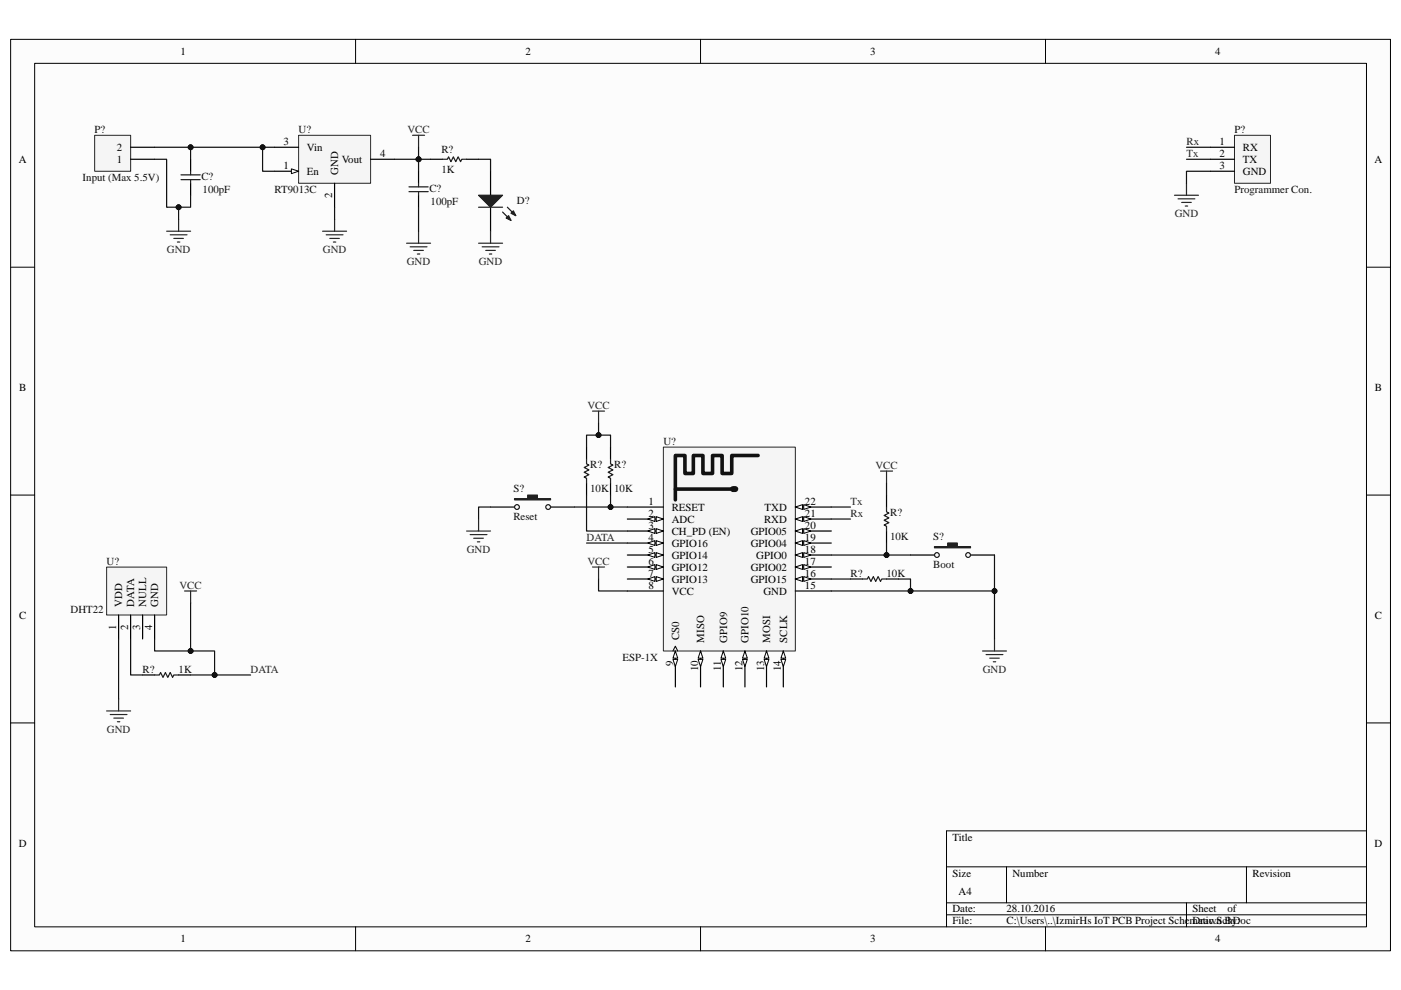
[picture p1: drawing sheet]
<svg xmlns="http://www.w3.org/2000/svg" width="297mm" height="210mm" viewBox="0 0 297 210" stroke-linecap="round" stroke-linejoin="round" font-family="sans-serif">
<path d="M2.3 8.4h292.5v193.2h-292.5z" fill="#fcfcfc"/>
<path d="M2.3 8.3h292.5v193.3h-292.5z" fill="none" stroke="#000" stroke-width=".21"/>
<path d="M7.4 13.4h282.3v183.1h-282.3z" fill="#fcfcfc"/>
<g fill="none" stroke="#000" stroke-width=".21">
<path d="M7.3 13.4h282.4v183.1h-282.4zM75.4 8.3v5.1M148.5 8.3v5.1M221.7 8.3v5.1M2.3 56.7h5M289.7 56.7h5.1M2.3 105h5M289.7 105h5.1M2.3 153.3h5M289.7 153.3h5.1M289.7 176.2h-89v20.3M75.4 196.5v5.1"/>
<path d="M148.5 196.5v5.1M200.7 183.8h89M200.7 191.4h89M200.7 194h89M213.4 183.8v7.6M221.7 196.5v5.1M251.6 191.4v5.1M264.3 183.8v7.6"/>
</g>
<path d="M140.7 94.8h27.9v43.2h-27.9z" fill="#f5f5f5"/>
<path d="M140.6 94.8h28v43.2h-28z" fill="none" stroke="#262626" stroke-width=".21"/>
<path d="M133 125.3h7.6M133 122.8h7.6" fill="none" stroke="#000" stroke-width=".25"/>
<path d="M139.1 122.3l1.5 .5-1.5 .5z" fill="#fcfcfc"/>
<path d="M139.1 122.3l1.5 .5-1.5 .5z" fill="none" stroke="#000" stroke-width=".21"/>
<path d="M137.3 122.8l1.6-.5v1z" fill="#fcfcfc"/>
<path d="M137.3 122.8l1.6-.5v1z" fill="none" stroke="#000" stroke-width=".21"/>
<path d="M133 120.2h7.6" fill="none" stroke="#000" stroke-width=".25"/>
<path d="M139.1 119.7l1.5 .5-1.5 .5z" fill="#fcfcfc"/>
<path d="M139.1 119.7l1.5 .5-1.5 .5z" fill="none" stroke="#000" stroke-width=".21"/>
<path d="M137.3 120.2l1.6-.5v1z" fill="#fcfcfc"/>
<path d="M137.3 120.2l1.6-.5v1z" fill="none" stroke="#000" stroke-width=".21"/>
<path d="M133 117.7h7.6" fill="none" stroke="#000" stroke-width=".25"/>
<path d="M139.1 117.2l1.5 .5-1.5 .5z" fill="#fcfcfc"/>
<path d="M139.1 117.2l1.5 .5-1.5 .5z" fill="none" stroke="#000" stroke-width=".21"/>
<path d="M137.3 117.7l1.6-.5v1z" fill="#fcfcfc"/>
<path d="M137.3 117.7l1.6-.5v1z" fill="none" stroke="#000" stroke-width=".21"/>
<path d="M133 115.1h7.6" fill="none" stroke="#000" stroke-width=".25"/>
<path d="M139.1 114.6l1.5 .5-1.5 .5z" fill="#fcfcfc"/>
<path d="M139.1 114.6l1.5 .5-1.5 .5z" fill="none" stroke="#000" stroke-width=".21"/>
<path d="M137.3 115.1l1.6-.5v1z" fill="#fcfcfc"/>
<path d="M137.3 115.1l1.6-.5v1z" fill="none" stroke="#000" stroke-width=".21"/>
<path d="M133 112.6h7.6" fill="none" stroke="#000" stroke-width=".25"/>
<path d="M139.1 112.1l1.5 .5-1.5 .5z" fill="#fcfcfc"/>
<path d="M139.1 112.1l1.5 .5-1.5 .5z" fill="none" stroke="#000" stroke-width=".21"/>
<path d="M137.3 112.6l1.6-.5v1z" fill="#fcfcfc"/>
<path d="M137.3 112.6l1.6-.5v1z" fill="none" stroke="#000" stroke-width=".21"/>
<path d="M133 110.1h7.6" fill="none" stroke="#000" stroke-width=".25"/>
<path d="M139.1 109.5l1.5 .6-1.5 .5z" fill="#fcfcfc"/>
<path d="M139.1 109.5l1.5 .6-1.5 .5z" fill="none" stroke="#000" stroke-width=".21"/>
<path d="M137.3 110.1l1.6-.6v1.1z" fill="#fcfcfc"/>
<path d="M137.3 110.1l1.6-.6v1.1z" fill="none" stroke="#000" stroke-width=".21"/>
<path d="M133 107.5h7.6M168.6 125.3h7.7M168.6 122.8h7.7" fill="none" stroke="#000" stroke-width=".25"/>
<path d="M168.6 122.8l1.5-.5v1z" fill="#fcfcfc"/>
<path d="M168.6 122.8l1.5-.5v1z" fill="none" stroke="#000" stroke-width=".21"/>
<path d="M170.4 122.3l1.5 .5-1.5 .5z" fill="#fcfcfc"/>
<path d="M170.4 122.3l1.5 .5-1.5 .5z" fill="none" stroke="#000" stroke-width=".21"/>
<path d="M168.6 120.2h7.7" fill="none" stroke="#000" stroke-width=".25"/>
<path d="M168.6 120.2l1.5-.5v1z" fill="#fcfcfc"/>
<path d="M168.6 120.2l1.5-.5v1z" fill="none" stroke="#000" stroke-width=".21"/>
<path d="M170.4 119.7l1.5 .5-1.5 .5z" fill="#fcfcfc"/>
<path d="M170.4 119.7l1.5 .5-1.5 .5z" fill="none" stroke="#000" stroke-width=".21"/>
<path d="M168.6 117.7h7.7" fill="none" stroke="#000" stroke-width=".25"/>
<path d="M168.6 117.7l1.5-.5v1z" fill="#fcfcfc"/>
<path d="M168.6 117.7l1.5-.5v1z" fill="none" stroke="#000" stroke-width=".21"/>
<path d="M170.4 117.2l1.5 .5-1.5 .5z" fill="#fcfcfc"/>
<path d="M170.4 117.2l1.5 .5-1.5 .5z" fill="none" stroke="#000" stroke-width=".21"/>
<path d="M168.6 115.1h7.7" fill="none" stroke="#000" stroke-width=".25"/>
<path d="M168.6 115.1l1.5-.5v1z" fill="#fcfcfc"/>
<path d="M168.6 115.1l1.5-.5v1z" fill="none" stroke="#000" stroke-width=".21"/>
<path d="M170.4 114.6l1.5 .5-1.5 .5z" fill="#fcfcfc"/>
<path d="M170.4 114.6l1.5 .5-1.5 .5z" fill="none" stroke="#000" stroke-width=".21"/>
<path d="M168.6 112.6h7.7" fill="none" stroke="#000" stroke-width=".25"/>
<path d="M168.6 112.6l1.5-.5v1z" fill="#fcfcfc"/>
<path d="M168.6 112.6l1.5-.5v1z" fill="none" stroke="#000" stroke-width=".21"/>
<path d="M170.4 112.1l1.5 .5-1.5 .5z" fill="#fcfcfc"/>
<path d="M170.4 112.1l1.5 .5-1.5 .5z" fill="none" stroke="#000" stroke-width=".21"/>
<path d="M168.6 110.1h7.7" fill="none" stroke="#000" stroke-width=".25"/>
<path d="M168.6 110.1l1.5-.6v1.1z" fill="#fcfcfc"/>
<path d="M168.6 110.1l1.5-.6v1.1z" fill="none" stroke="#000" stroke-width=".21"/>
<path d="M170.4 109.5l1.5 .6-1.5 .5z" fill="#fcfcfc"/>
<path d="M170.4 109.5l1.5 .6-1.5 .5z" fill="none" stroke="#000" stroke-width=".21"/>
<path d="M168.6 107.5h7.7" fill="none" stroke="#000" stroke-width=".25"/>
<path d="M168.6 107.5l1.5-.5v1z" fill="#fcfcfc"/>
<path d="M168.6 107.5l1.5-.5v1z" fill="none" stroke="#000" stroke-width=".21"/>
<path d="M170.4 107l1.5 .5-1.5 .5z" fill="#fcfcfc"/>
<path d="M170.4 107l1.5 .5-1.5 .5zM142.7 138l.5-1 .5 1" fill="none" stroke="#000" stroke-width=".21"/>
<path d="M160.7 96.6h-5.6v3.8h-2v-3.8h-2v3.8h-2.1v-3.8h-2v3.8h-1.8v-3.8h-2v9.4M143.2 103.7h12.2" fill="none" stroke="#131313" stroke-width=".76"/>
<path d="M155.4 103.7h.5" fill="none" stroke="#131313" stroke-width="1.3"/>
<path d="M143.2 138v7.6" fill="none" stroke="#000" stroke-width=".25"/>
<path d="M143.2 138l.5 1.5h-1z" fill="#fcfcfc"/>
<path d="M143.2 138l.5 1.5h-1z" fill="none" stroke="#000" stroke-width=".21"/>
<path d="M142.7 139.8h1l-.5 1.5z" fill="#fcfcfc"/>
<path d="M142.7 139.8h1l-.5 1.5z" fill="none" stroke="#000" stroke-width=".21"/>
<path d="M162.5 138v7.6" fill="none" stroke="#000" stroke-width=".25"/>
<path d="M162.5 138l.5 1.5h-1z" fill="#fcfcfc"/>
<path d="M162.5 138l.5 1.5h-1z" fill="none" stroke="#000" stroke-width=".21"/>
<path d="M162 139.8h1l-.5 1.5z" fill="#fcfcfc"/>
<path d="M162 139.8h1l-.5 1.5z" fill="none" stroke="#000" stroke-width=".21"/>
<path d="M148.5 138v7.6" fill="none" stroke="#000" stroke-width=".25"/>
<path d="M148.5 138l.5 1.5h-1z" fill="#fcfcfc"/>
<path d="M148.5 138l.5 1.5h-1z" fill="none" stroke="#000" stroke-width=".21"/>
<path d="M148 139.8h1l-.5 1.5z" fill="#fcfcfc"/>
<path d="M148 139.8h1l-.5 1.5z" fill="none" stroke="#000" stroke-width=".21"/>
<path d="M153.4 138v7.6" fill="none" stroke="#000" stroke-width=".25"/>
<path d="M153.4 138l.5 1.5h-1z" fill="#fcfcfc"/>
<path d="M153.4 138l.5 1.5h-1z" fill="none" stroke="#000" stroke-width=".21"/>
<path d="M152.9 139.8h1l-.5 1.5z" fill="#fcfcfc"/>
<path d="M152.9 139.8h1l-.5 1.5z" fill="none" stroke="#000" stroke-width=".21"/>
<path d="M157.9 138v7.6" fill="none" stroke="#000" stroke-width=".25"/>
<path d="M157.9 138l.5 1.5h-1z" fill="#fcfcfc"/>
<path d="M157.9 138l.5 1.5h-1z" fill="none" stroke="#000" stroke-width=".21"/>
<path d="M157.4 139.8h1l-.5 1.5z" fill="#fcfcfc"/>
<path d="M157.4 139.8h1l-.5 1.5z" fill="none" stroke="#000" stroke-width=".21"/>
<path d="M166.1 138v7.6" fill="none" stroke="#000" stroke-width=".25"/>
<path d="M166.1 138l.5 1.5h-1z" fill="#fcfcfc"/>
<path d="M166.1 138l.5 1.5h-1z" fill="none" stroke="#000" stroke-width=".21"/>
<path d="M165.6 139.8h1l-.5 1.5z" fill="#fcfcfc"/>
<path d="M165.6 139.8h1l-.5 1.5z" fill="none" stroke="#000" stroke-width=".21"/>
<path d="M20.1 28.7h7.6v7.6h-7.6z" fill="#f5f5f5"/>
<path d="M20.1 28.7h7.6v7.6h-7.6z" fill="none" stroke="#262626" stroke-width=".21"/>
<path d="M27.7 33.8h5.1M27.7 31.2h5.1" fill="none" stroke="#000" stroke-width=".25"/>
<path d="M35.3 49h5.1M36.1 49.8h3.6M36.8 50.6h2.1M37.6 51.3h.5M37.9 46.5v2.5" fill="none" stroke="#262626" stroke-width=".25"/>
<path d="M63.3 28.7h15.3v10.2h-15.3z" fill="#f5f5f5"/>
<path d="M63.3 28.7h15.3v10.2h-15.3z" fill="none" stroke="#262626" stroke-width=".21"/>
<path d="M58.2 31.2h5.1M58.2 36.3h5.1M78.6 33.8h5.1" fill="none" stroke="#000" stroke-width=".25"/>
<path d="M61.8 35.8l1.5 .5-1.5 .5z" fill="#fcfcfc"/>
<path d="M61.8 35.8l1.5 .5-1.5 .5z" fill="none" stroke="#000" stroke-width=".21"/>
<g fill="none" stroke="#000" stroke-width=".25">
<path d="M40.4 33.8v2.5M40.4 38.9v2.5M70.9 38.9v5M88.7 36.3v2.6M88.7 41.4v2.5M124.4 94.8v2.5M129.4 94.8v2.5M124.4 102.4v2.6M129.4 102.4v2.6M193 117.7h5.1M205.8 117.7h5.1M180.3 122.8h2.6"/>
<path d="M188 122.8h2.5"/>
</g>
<g fill="none" stroke="#262626" stroke-width=".25">
<path d="M87.5 28.7h2.5M88.7 28.7v2.5M68.4 49h5.1M69.2 49.8h3.5M69.9 50.6h2.1M70.7 51.3h.5M70.9 46.5v2.5M86.2 51.6h5.1M87 52.3h3.5M87.7 53.1h2.1M88.5 53.9h.5M88.7 49v2.6"/>
<path d="M125.6 87.2h2.6M126.9 87.2v2.5"/>
</g>
<path d="M38.4 37.1h4M38.4 38.1h4M40.4 36.3v.8M40.4 38.1v.8M86.7 39.6h4.1M88.7 38.9v.7M86.7 40.6h4.1M88.7 40.6v.8M124.4 97.3v1.1l.5 .2-1 .5 1 .5-1 .5 1 .5-1 .5 .5 .3v1M129.4 97.3v1.1l.6 .2-1.1 .5 1.1 .5-1.1 .5 1.1 .5-1.1 .5 .5 .3v1M182.9 122.8h1l.2-.5 .6 1 .5-1 .5 1 .5-1 .5 1 .2-.5h1.1" fill="none" stroke="#1c1c1c" stroke-width=".25"/>
<path d="M198.1 115.9h2.8v-.8h2.1v.8h2.8v.3h-7.7z" fill-rule="evenodd" fill="#1c1c1c"/>
<g fill="none" stroke="#1c1c1c" stroke-width=".25">
<path d="M188 107.5v1l.5 .3-1.1 .5 1.1 .5-1.1 .5 1.1 .5-1.1 .5 .6 .3v1M198.1 115.9h2.8v-.8h2.1v.8h2.8v.3h-7.7z"/>
<circle cx="198.6" cy="117.7" r=".51"/>
<circle cx="205.3" cy="117.7" r=".51"/>
</g>
<path d="M104 107.5h5.1M116.7 107.5h5.1M188 105v2.5M188 112.6v2.5" fill="none" stroke="#000" stroke-width=".25"/>
<path d="M186.7 99.9h2.5M188 99.9v2.5M208.3 138h5.1M209.1 138.8h3.5M209.8 139.5h2.1M210.9 135.5v2.5M210.6 140.3h.5" fill="none" stroke="#262626" stroke-width=".25"/>
<path d="M109.1 105.7h2.8v-.7h2v.7h2.8v.3h-7.6z" fill-rule="evenodd" fill="#1c1c1c"/>
<g fill="none" stroke="#1c1c1c" stroke-width=".25">
<path d="M109.1 105.7h2.8v-.7h2v.7h2.8v.3h-7.6z"/>
<circle cx="109.6" cy="107.5" r=".51"/>
<circle cx="116.2" cy="107.5" r=".51"/>
</g>
<path d="M98.9 112.6h5.1M99.7 113.4h3.5M100.4 114.1h2.1M101.2 114.9h.5M101.5 110.1v2.5" fill="none" stroke="#262626" stroke-width=".25"/>
<path d="M261.7 28.7h7.7v10.2h-7.7z" fill="#f5f5f5"/>
<path d="M261.7 28.7h7.7v10.2h-7.7z" fill="none" stroke="#262626" stroke-width=".21"/>
<path d="M256.6 31.2h5.1M256.6 33.8h5.1M256.6 36.3h5.1" fill="none" stroke="#000" stroke-width=".25"/>
<path d="M251.6 38.9v2.5M249 41.4h5.1M249.8 42.2h3.5M250.5 42.9h2.1M251.3 43.7h.5" fill="none" stroke="#262626" stroke-width=".25"/>
<path d="M22.6 120.2h12.7v10.2h-12.7z" fill="#f5f5f5"/>
<path d="M22.6 120.2h12.7v10.2h-12.7z" fill="none" stroke="#262626" stroke-width=".21"/>
<path d="M104 36.3v5.1M104 43.9v5.1M25.1 130.4v5.1M27.7 130.4v5.1M30.2 130.4v5.1M32.8 130.4v5.1M30.2 143.1h2.6M37.9 143.1h2.5" fill="none" stroke="#000" stroke-width=".25"/>
<path d="M32.8 143.1h1l.2-.5 .6 1 .5-1 .5 1 .5-1 .5 1 .2-.5h1.1" fill="none" stroke="#1c1c1c" stroke-width=".25"/>
<path d="M39.1 125.3h2.6M40.4 125.3v2.6M22.6 150.7h5.1M23.4 151.5h3.5M24.1 152.3h2.1M24.9 153h.5M25.1 148.2v2.5" fill="none" stroke="#262626" stroke-width=".25"/>
<path d="M101.5 41.4h5.1l-2.6 2.5z" fill="#1c1c1c"/>
<path d="M101.5 41.4h5.1l-2.6 2.5zM106.6 45l1.7 1.7M107.6 43.9l1.7 1.8" fill="none" stroke="#1c1c1c" stroke-width=".25"/>
<path d="M107.8 45.7l.5 1-1-.5z" fill="#1c1c1c"/>
<path d="M107.8 45.7l.5 1-1-.5z" fill="none" stroke="#1c1c1c" stroke-width=".25"/>
<path d="M108.3 45.2l.5-.5 .5 1z" fill="#1c1c1c"/>
<path d="M93.8 33.8h1.1l.2-.5 .5 1 .5-1 .5 1 .5-1 .6 1 .2-.5h1M101.5 43.9h5.1M108.3 45.2l.5-.5 .5 1z" fill="none" stroke="#1c1c1c" stroke-width=".25"/>
<path d="M91.3 33.8h2.5M98.9 33.8h2.6" fill="none" stroke="#000" stroke-width=".25"/>
<path d="M101.5 51.6h5.1M102.2 52.3h3.6M103 53.1h2M103.8 53.9h.5M104 49v2.6" fill="none" stroke="#262626" stroke-width=".25"/>
<path d="M37.9 43.9v2.6M70.9 43.9v2.6" fill="none" stroke="#0e0e0e" stroke-width=".25"/>
<circle cx="37.9" cy="43.9" r=".51" fill="#0e0e0e"/>
<circle cx="37.9" cy="43.9" r=".51" fill="none" stroke="#0e0e0e" stroke-width=".21"/>
<path d="M129.4 105v2.5h3.6M176.3 107.5h4M176.3 110.1h4M176.3 122.8h4" fill="none" stroke="#0e0e0e" stroke-width=".25"/>
<circle cx="129.4" cy="107.5" r=".51" fill="#0e0e0e"/>
<circle cx="129.4" cy="107.5" r=".51" fill="none" stroke="#0e0e0e" stroke-width=".21"/>
<path d="M104 107.5h-2.5v2.6M121.8 107.5h7.6M124.4 105v7.6h8.6" fill="none" stroke="#0e0e0e" stroke-width=".25"/>
<circle cx="129.4" cy="107.5" r=".51" fill="#0e0e0e"/>
<circle cx="129.4" cy="107.5" r=".51" fill="none" stroke="#0e0e0e" stroke-width=".21"/>
<path d="M251.6 31.2h5M251.6 33.8h5M256.6 36.3h-5v2.6M40.4 127.9v10.1h-7.6v-2.5" fill="none" stroke="#0e0e0e" stroke-width=".25"/>
<circle cx="40.4" cy="138" r=".51" fill="#0e0e0e"/>
<circle cx="40.4" cy="138" r=".51" fill="none" stroke="#0e0e0e" stroke-width=".21"/>
<path d="M88.7 31.2v5.1M25.1 135.5v12.7" fill="none" stroke="#0e0e0e" stroke-width=".25"/>
<circle cx="88.7" cy="33.8" r=".51" fill="#0e0e0e"/>
<circle cx="88.7" cy="33.8" r=".51" fill="none" stroke="#0e0e0e" stroke-width=".21"/>
<path d="M83.7 33.8h5" fill="none" stroke="#0e0e0e" stroke-width=".25"/>
<circle cx="88.7" cy="33.8" r=".51" fill="#0e0e0e"/>
<circle cx="88.7" cy="33.8" r=".51" fill="none" stroke="#0e0e0e" stroke-width=".21"/>
<path d="M124.4 94.8v-2.5h5v2.5" fill="none" stroke="#0e0e0e" stroke-width=".25"/>
<circle cx="126.9" cy="92.3" r=".51" fill="#0e0e0e"/>
<circle cx="126.9" cy="92.3" r=".51" fill="none" stroke="#0e0e0e" stroke-width=".21"/>
<path d="M126.9 89.7v2.6" fill="none" stroke="#0e0e0e" stroke-width=".25"/>
<circle cx="126.9" cy="92.3" r=".51" fill="#0e0e0e"/>
<circle cx="126.9" cy="92.3" r=".51" fill="none" stroke="#0e0e0e" stroke-width=".21"/>
<path d="M32.8 31.2h22.9v5.1h2.5M188 102.4v2.6" fill="none" stroke="#0e0e0e" stroke-width=".25"/>
<circle cx="40.4" cy="31.2" r=".51" fill="#0e0e0e"/>
<circle cx="40.4" cy="31.2" r=".51" fill="none" stroke="#0e0e0e" stroke-width=".21"/>
<circle cx="55.7" cy="31.2" r=".51" fill="#0e0e0e"/>
<circle cx="55.7" cy="31.2" r=".51" fill="none" stroke="#0e0e0e" stroke-width=".21"/>
<path d="M55.7 31.2h2.5" fill="none" stroke="#0e0e0e" stroke-width=".25"/>
<circle cx="55.7" cy="31.2" r=".51" fill="#0e0e0e"/>
<circle cx="55.7" cy="31.2" r=".51" fill="none" stroke="#0e0e0e" stroke-width=".21"/>
<path d="M40.4 31.2v2.6" fill="none" stroke="#0e0e0e" stroke-width=".25"/>
<circle cx="40.4" cy="31.2" r=".51" fill="#0e0e0e"/>
<circle cx="40.4" cy="31.2" r=".51" fill="none" stroke="#0e0e0e" stroke-width=".21"/>
<path d="M40.4 138h5.1v5.1h-5.1" fill="none" stroke="#0e0e0e" stroke-width=".25"/>
<circle cx="45.5" cy="143.1" r=".51" fill="#0e0e0e"/>
<circle cx="45.5" cy="143.1" r=".51" fill="none" stroke="#0e0e0e" stroke-width=".21"/>
<circle cx="40.4" cy="138" r=".51" fill="#0e0e0e"/>
<circle cx="40.4" cy="138" r=".51" fill="none" stroke="#0e0e0e" stroke-width=".21"/>
<path d="M32.8 33.8h2.5v10.1h5.1v-2.5M27.7 135.5v7.6h2.5" fill="none" stroke="#0e0e0e" stroke-width=".25"/>
<circle cx="37.9" cy="43.9" r=".51" fill="#0e0e0e"/>
<circle cx="37.9" cy="43.9" r=".51" fill="none" stroke="#0e0e0e" stroke-width=".21"/>
<path d="M88.7 43.9v5.1M45.5 143.1h7.6" fill="none" stroke="#0e0e0e" stroke-width=".25"/>
<circle cx="45.5" cy="143.1" r=".51" fill="#0e0e0e"/>
<circle cx="45.5" cy="143.1" r=".51" fill="none" stroke="#0e0e0e" stroke-width=".21"/>
<path d="M88.7 33.8h2.6M124.4 115.1h8.6" fill="none" stroke="#0e0e0e" stroke-width=".25"/>
<circle cx="88.7" cy="33.8" r=".51" fill="#0e0e0e"/>
<circle cx="88.7" cy="33.8" r=".51" fill="none" stroke="#0e0e0e" stroke-width=".21"/>
<path d="M101.5 33.8h2.5v2.5M176.3 117.7h16.7" fill="none" stroke="#0e0e0e" stroke-width=".25"/>
<circle cx="188" cy="117.7" r=".51" fill="#0e0e0e"/>
<circle cx="188" cy="117.7" r=".51" fill="none" stroke="#0e0e0e" stroke-width=".21"/>
<path d="M188 115.1v2.6" fill="none" stroke="#0e0e0e" stroke-width=".25"/>
<circle cx="188" cy="117.7" r=".51" fill="#0e0e0e"/>
<circle cx="188" cy="117.7" r=".51" fill="none" stroke="#0e0e0e" stroke-width=".21"/>
<path d="M210.9 117.7v17.8" fill="none" stroke="#0e0e0e" stroke-width=".25"/>
<circle cx="210.9" cy="125.3" r=".51" fill="#0e0e0e"/>
<circle cx="210.9" cy="125.3" r=".51" fill="none" stroke="#0e0e0e" stroke-width=".21"/>
<path d="M193 125.3h17.9" fill="none" stroke="#0e0e0e" stroke-width=".25"/>
<circle cx="193" cy="125.3" r=".51" fill="#0e0e0e"/>
<circle cx="193" cy="125.3" r=".51" fill="none" stroke="#0e0e0e" stroke-width=".21"/>
<circle cx="210.9" cy="125.3" r=".51" fill="#0e0e0e"/>
<circle cx="210.9" cy="125.3" r=".51" fill="none" stroke="#0e0e0e" stroke-width=".21"/>
<path d="M190.5 122.8h2.5v2.5h-16.7" fill="none" stroke="#0e0e0e" stroke-width=".25"/>
<circle cx="193" cy="125.3" r=".51" fill="#0e0e0e"/>
<circle cx="193" cy="125.3" r=".51" fill="none" stroke="#0e0e0e" stroke-width=".21"/>
<path d="M125.6 120.2h2.6M126.9 120.2v2.6" fill="none" stroke="#262626" stroke-width=".25"/>
<path d="M126.9 122.8v2.5h6.1" fill="none" stroke="#0e0e0e" stroke-width=".25"/>
<g font-size="2.3">
<text x="38.2" y="11.7">1</text>
<text x="111.4" y="11.7">2</text>
<text x="184.5" y="11.7">3</text>
<text x="257.7" y="11.7">4</text>
<text x="4" y="34.5">A</text>
<text x="24.8" y="34.5">1</text>
<text x="24.8" y="32">2</text>
<text x="60.1" y="30.7">3</text>
<text x="60.1" y="35.8">1</text>
<text x="65.1" y="32">Vin</text>
<text x="72.5" y="34.5">Vout</text>
<text x="80.6" y="33.3">4</text>
<text x="258.6" y="30.7">1</text>
<text x="258.6" y="33.3">2</text>
<text x="258.6" y="35.8">3</text>
<text x="263.5" y="32">RX</text>
<text x="263.5" y="34.5">TX</text>
<text x="291.4" y="34.5">A</text>
<text x="65.1" y="37.1">En</text>
<text x="71.7" y="37.1" transform="rotate(-90 71.7 37.1)">GND</text>
<text x="263.5" y="37.1">GND</text>
<text x="70.4" y="42" transform="rotate(-90 70.4 42)">2</text>
<text x="4" y="82.9">B</text>
<text x="291.5" y="82.9">B</text>
<text x="137.5" y="107">1</text>
<text x="170.7" y="107">22</text>
<text x="137.5" y="112.1">3</text>
<text x="137.5" y="109.6">2</text>
<text x="142.4" y="113.4">CH_PD (EN)</text>
<text x="142.4" y="110.8">ADC</text>
<text x="142.4" y="108.3">RESET</text>
<text x="159.2" y="113.4">GPIO05</text>
<text x="162" y="110.8">RXD</text>
<text x="162.1" y="108.3">TXD</text>
<text x="170.7" y="112.1">20</text>
<text x="170.7" y="109.6">21</text>
<text x="137.5" y="119.7">6</text>
<text x="137.5" y="117.2">5</text>
<text x="137.5" y="114.6">4</text>
<text x="142.4" y="118.5">GPIO14</text>
<text x="142.4" y="115.9">GPIO16</text>
<text x="159.2" y="115.9">GPIO04</text>
<text x="160.3" y="118.5">GPIO0</text>
<text x="170.7" y="119.7">17</text>
<text x="170.7" y="114.6">19</text>
<text x="170.7" y="117.2">18</text>
<text x="137.5" y="124.8">8</text>
<text x="137.5" y="122.3">7</text>
<text x="142.4" y="123.5">GPIO13</text>
<text x="142.4" y="121">GPIO12</text>
<text x="159.2" y="123.5">GPIO15</text>
<text x="159.2" y="121">GPIO02</text>
<text x="170.7" y="122.3">16</text>
<text x="170.7" y="124.8">15</text>
<text x="4" y="131.2">C</text>
<text x="25.9" y="128.6" transform="rotate(-90 25.9 128.6)">VDD</text>
<text x="28.5" y="128.6" transform="rotate(-90 28.5 128.6)">DATA</text>
<text x="31" y="128.6" transform="rotate(-90 31 128.6)">NULL</text>
<text x="33.6" y="128.6" transform="rotate(-90 33.6 128.6)">GND</text>
<text x="142.4" y="126.1">VCC</text>
<text x="161.9" y="126.1">GND</text>
<text x="291.5" y="131.2">C</text>
<text x="24.7" y="133.6" transform="rotate(-90 24.7 133.6)">1</text>
<text x="27.2" y="133.6" transform="rotate(-90 27.2 133.6)">2</text>
<text x="29.7" y="133.6" transform="rotate(-90 29.7 133.6)">3</text>
<text x="32.3" y="133.6" transform="rotate(-90 32.3 133.6)">4</text>
<text x="144" y="135.7" transform="rotate(-90 144 135.7)">CS0</text>
<text x="149.3" y="136.2" transform="rotate(-90 149.3 136.2)">MISO</text>
<text x="154.1" y="136.2" transform="rotate(-90 154.1 136.2)">GPIO9</text>
<text x="158.7" y="136.2" transform="rotate(-90 158.7 136.2)">GPIO10</text>
<text x="163.3" y="136.2" transform="rotate(-90 163.3 136.2)">MOSI</text>
<text x="166.9" y="136.2" transform="rotate(-90 166.9 136.2)">SCLK</text>
<text x="142.7" y="141.2" transform="rotate(-90 142.7 141.2)">9</text>
<text x="148" y="142.4" transform="rotate(-90 148 142.4)">10</text>
<text x="152.9" y="142.3" transform="rotate(-90 152.9 142.3)">11</text>
<text x="157.4" y="142.4" transform="rotate(-90 157.4 142.4)">12</text>
<text x="162" y="142.4" transform="rotate(-90 162 142.4)">13</text>
<text x="165.6" y="142.4" transform="rotate(-90 165.6 142.4)">14</text>
<text x="4" y="179.5">D</text>
<text x="201.9" y="178.2">Title</text>
<text x="291.4" y="179.5">D</text>
<text x="202" y="185.8">Size</text>
<text x="214.7" y="185.8">Number</text>
<text x="265.6" y="185.8">Revision</text>
<text x="203.2" y="189.7">A4</text>
<text x="202" y="193.5">Date:</text>
<text x="202" y="196">File:</text>
<text x="213.4" y="196">C:\Users\..\IzmirHs IoT PCB Project Schematic.SchDoc</text>
<text x="213.4" y="193.5">28.10.2016</text>
<text x="252.8" y="196">Drawn By:</text>
<text x="252.8" y="193.5">Sheet</text>
<text x="260.2" y="193.5">of</text>
<text x="38.2" y="199.8">1</text>
<text x="111.4" y="199.8">2</text>
<text x="184.5" y="199.8">3</text>
<text x="257.7" y="199.8">4</text>
</g>
<g font-size="2.3" fill="#0e0e0e">
<text x="20.1" y="28.2">P?</text>
<text x="63.3" y="28.2">U?</text>
<text x="261.7" y="28.2">P?</text>
<text x="93.6" y="32.5">R?</text>
<text x="17.5" y="38.4">Input (Max 5.5V)</text>
<text x="42.7" y="38.1">C?</text>
<text x="43" y="40.9">100pF</text>
<text x="58.2" y="40.9">RT9013C</text>
<text x="91" y="40.6">C?</text>
<text x="93.6" y="36.6">1K</text>
<text x="261.7" y="40.9">Programmer Con.</text>
<text x="91.3" y="43.4">100pF</text>
<text x="109.6" y="43.2">D?</text>
<text x="140.6" y="94.3">U?</text>
<text x="125.1" y="99.1">R?</text>
<text x="130.2" y="99.1">R?</text>
<text x="108.8" y="104.2">S?</text>
<text x="125.1" y="104.2">10K</text>
<text x="130.2" y="104.2">10K</text>
<text x="108.8" y="110.3">Reset</text>
<text x="188.7" y="109.3">R?</text>
<text x="22.6" y="119.7">U?</text>
<text x="188.7" y="114.4">10K</text>
<text x="197.9" y="114.4">S?</text>
<text x="180.3" y="122.3">R?</text>
<text x="188" y="122.3">10K</text>
<text x="197.9" y="120.5">Boot</text>
<text x="15" y="129.9">DHT22</text>
<text x="30.2" y="142.6">R?</text>
<text x="37.9" y="142.6">1K</text>
<text x="132" y="140.1">ESP-1X</text>
</g>
<g font-size="2.3" fill="#262626">
<text x="86.4" y="28.2">VCC</text>
<text x="251.6" y="30.7">Rx</text>
<text x="251.6" y="33.3">Tx</text>
<text x="249.1" y="46">GND</text>
<text x="35.4" y="53.6">GND</text>
<text x="68.5" y="53.6">GND</text>
<text x="86.3" y="56.2">GND</text>
<text x="101.5" y="56.2">GND</text>
<text x="124.5" y="86.7">VCC</text>
<text x="185.6" y="99.4">VCC</text>
<text x="180.3" y="107">Tx</text>
<text x="180.3" y="109.6">Rx</text>
<text x="99" y="117.2">GND</text>
<text x="124.4" y="114.6">DATA</text>
<text x="124.5" y="119.7">VCC</text>
<text x="38" y="124.8">VCC</text>
<text x="53.1" y="142.6">DATA</text>
<text x="208.4" y="142.6">GND</text>
<text x="22.7" y="155.3">GND</text>
</g>
</svg>
